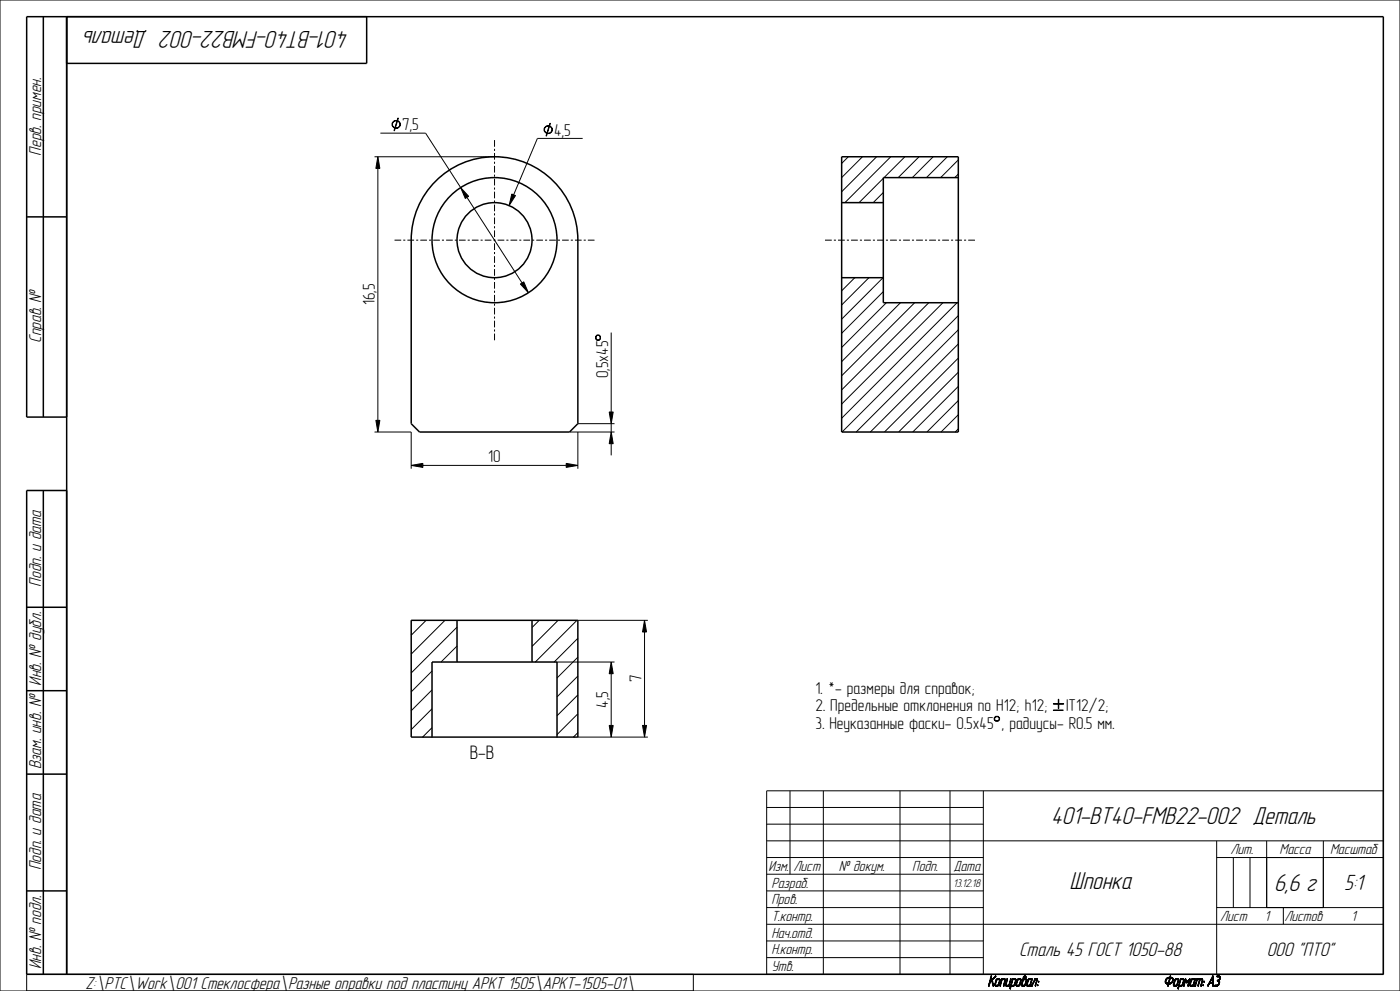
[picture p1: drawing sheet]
<svg xmlns="http://www.w3.org/2000/svg" width="420mm" height="297mm" viewBox="0 0 420 297" stroke-linecap="round" stroke-linejoin="round" font-family="sans-serif">
<g fill="#000">
<path d="M117.8 36.7a1.24 1.24 0 0 1 1.6-.5 1.24 1.24 0 0 1 .5 1.7l-.7 .5a1.17 1.17 0 0 0 .8-1 1.17 1.17 0 0 0-.8-1.1h-.7a1.17 1.17 0 0 0-.8 1.1 1.17 1.17 0 0 0 .8 1 1.21 1.21 0 0 1-.7-1.7zM118.5 38.3l.7 .1zM119.4 35.4l-1.2 3.8zM163.4 38.3a1.24 1.24 0 0 1 1.6-.5 1.24 1.24 0 0 1 .6 1.6l-.8 .6a1.17 1.17 0 0 0 .8-1.1 1.17 1.17 0 0 0-.8-1.1h-.7a1.17 1.17 0 0 0-.8 1.1 1.17 1.17 0 0 0 .8 1.1 1.21 1.21 0 0 1-.7-1.7zM164.1 39.9l.7 .1zM165 37l-1.2 3.8zM113.4 47l.6 3.5h-1.2zM138.2 56.2l2.4 2.6-1 .7zM153.5 58.2l1.1 .4-1.9 3zM156.1 85.1l1-.6 1.4 3.2zM179.1 100.4h.6l.4 .4v.8l-.4 .4 .3-.4v-.8l-.3-.3h-.6l-.3 .3v.8l.3 .4-.4-.4v-.8zM179.1 101.8l.6 .2z"/>
<path d="M112.8 126h1.2l-.6 3.5zM123.4 139.5l3.5-.6v1.2zM169.9 138.9l3.5 .6-3.5 .6zM183.4 129.5l.6 3.5h-1.2zM182.8 123.5h1.2l-.6 3.5zM183.4 198.4l.6 3.5h-1.2zM193.4 185.9l.6 3.5h-1.2zM298.7 214.7h.7l.5 .4v.6l-.5 .4h-.7l-.4-.4 .4 .3h.7l.3-.3v-.6l-.3-.3h-.7l-.4 .3zM298.3 215.1l.1 .6zM182.8 217.4h1.2l-.6 3.5zM192.8 217.4h1.2l-.6 3.5zM349.5 294.1l.3-.1z"/>
<path d="M349.5 294.2l.3-.1zM349.5 294.4h.3zM349.6 294l.2-.2zM349.6 294.5h.3zM349.6 293.8l.3-.1zM349.6 294.6h.4zM349.7 293.6l.3-.1zM349.7 294.6h.4zM349.8 293.5l.2-.1zM349.5 294.1h.3zM349.5 294.2l.3 .1zM349.6 294h.2z"/>
<path d="M349.6 293.8h.2l-.2 .2zM349.9 293.3h.4zM349.7 293.6l.2 .1-.3 .1zM349.9 294.8h1.3zM349.8 293.5h.2l-.3 .1zM350 293.2h.5zM349.8 293.5l.3-.2zM349.9 293.3h.2l-.3 .2zM349.8 294.7h.5zM350.2 293.1h1.6zM350.1 294.9l.9-.1zM349.8 294.7h.7z"/>
<path d="M350.6 294.9l-.1 .5h-.2zM350.3 295.5l.2-.1zM350.3 295.5h.2zM350.4 293h1.3zM349.9 293.3l.5-.1zM350.2 294.9l.8-.1zM351.1 293.2l-.4 1.5h-.2zM349.8 294.7h.9zM350.5 292.9h1zM350.3 295.4h.2zM350.5 293.2l1.3-.1zM350.4 294.9l.6-.1z"/>
<path d="M350.4 294.9h.2l-.3 .5zM349.8 294.7h1.1zM350.6 293.2l1.2-.1zM350.6 294.9l.4-.1zM350.8 294.9l.2-.1zM351.2 292.6l-.3 .3zM350.5 292.9h.6zM350.5 292.9h.4zM350.9 294.7l.6-.1zM351 292.6h.2zM351 292.5h.2zM350.8 293.2l1-.1z"/>
<path d="M350.8 293.2h.3l-.6 1.5zM350.5 292.9h.8zM350.1 294.9l1-.1zM349.9 294.8h1.2zM351.2 294.6l.5-.1zM351 292.6h.2l-.3 .3zM351.1 293.2l.7-.1zM349.8 294.7h1.6zM349.9 294.8l1.5-.1zM351.3 293.2l.5-.1zM351.4 293.2h.5zM351.5 294.4l.3-.1-.4 .2z"/>
<path d="M351.4 294.5l.4-.2zM350.4 293l1.1-.1zM351 294.6h.5zM351.6 294.3l.3-.1zM351.5 293.2h.4zM351.6 293.3h.4zM350.2 293.1l1.5-.1zM351.7 294.1l.2-.1zM351.3 294.5h.4zM351.7 293.3l.3 .1zM351.7 294l.3-.2zM351.8 293.4l.2 .1z"/>
<path d="M351.8 293.8l.2-.1zM350 293.2l1.8-.1zM351.8 293.6l.2-.1zM351.8 293.7l.2-.1zM351.6 294.3h.2zM351.7 294.1l.2 .1zM351.7 294h.2zM351.8 293.8h.2l-.3 .2zM352.6 293.8l-.4 1.3h-.2zM352 295.2h.3zM352 295.3h.4zM351.8 293.6h.2z"/>
<path d="M351.8 293.7h.2zM352 295.4l1.2-.1zM352.1 295.5l1-.1zM352.2 295.5h.8zM352 295.2l.2-.1zM352 295.1h.2zM352 295.3h.3zM352.3 293.8l.3-.1zM352.3 295.5h.6zM352.3 293.7h.4zM352.4 293.6h.3zM352 295.4l.8-.1z"/>
<path d="M352.5 293.5l1-.1zM352.5 293.5h1.1zM352.3 293.8h.3l-.6 1.3zM352.3 293.7h.3zM352.4 293.6l.3 .1zM352.7 293.4h.8zM352.8 295.5h.1zM352.5 293.6l1.1-.1zM352.4 293.6h.4zM352.8 295.3l.4-.1zM352.7 293.4h.6zM352.7 293.4h.2z"/>
<path d="M352.2 295.5h.7zM353 295.2h.3zM352.1 295.5h.9zM353.1 295.2l.2-.1zM353.6 293.8l-.3 1.3h-.2zM352 295.4h1.1zM352.8 293.6l.8-.1zM353.2 293.6h.4zM352.9 295.3l.3-.1zM352.7 293.4h.7zM353.1 295.1h.2zM353.7 295.5l-.2 .8h-.1z"/>
<path d="M353.4 296.3h.1zM353.3 293.6h.3zM353.4 293.7l.2-.1zM353.4 293.7h.2zM353.4 293.8l.2-.1zM352.6 293.4h.9zM353.4 293.8h.2l-.5 1.3zM353.8 295.3h.6l-.7 .2zM353.8 295.3l-.4 1zM354 293.5h1.2zM354.1 293.4h1zM354.1 293.4h.8z"/>
<path d="M354.2 293.6l-.8 2.7zM354 293.5l.2 .1-.8 2.7zM353.7 295.5h.9zM354.4 295.5h.2zM353.7 295.5l.8-.2zM354.5 295.3l.4-.1zM353.7 295.5l1.1-.2zM354.6 295.2h.3zM354.7 295.2l.2-.1zM355.3 293.8l-.4 1.3h-.2zM353.7 295.5l1-.1zM354.2 293.6l1-.1z"/>
<path d="M354.9 293.6h.4zM354.7 295.2h.2zM354.1 293.4h.9zM354.7 295.1h.2zM355 293.6h.3zM355 293.7l.3-.1zM355 293.7h.3zM355 293.8l.3-.1zM355.7 293.8l-.4 1.6h-.2zM355.1 295.4h.2zM355.1 295.5h.2zM355 293.8h.3l-.6 1.3z"/>
<path d="M355.1 295.4l.2 .1zM355.6 293.4h.1zM355.5 293.5l.2-.1v.4zM355.7 293.4l.4 .8-.4-.4zM355.5 293.5l.2 .3-.6 1.6zM356.1 294.2l.6-.4-.8 .7zM355.9 294.5l.8-.7zM355.7 293.8l.4 .4-.2 .3zM355.9 294.5h.2zM357.1 293.5l-.8 1.9 .4-1.6zM357.1 293.5l-.5 1.9h-.3zM356.3 295.5l.3-.1z"/>
<path d="M356.4 295.5h.1zM356.3 295.5h.2zM356.3 295.4h.3zM356.9 293.4h.1zM357.5 293.8l-.4 1.3h-.2zM356.9 295.2h.3zM356.9 295.3h.4zM356.1 294.2l1-.8zM356.9 293.4h.1l-.9 .8zM356.1 294.2l1-.7zM357 295.5l.9-.1zM357.1 295.5l.8-.1z"/>
<path d="M356.9 295.2l.2-.1zM356.9 295.1h.2zM356.9 295.3h.3zM357.2 293.8l.3-.1zM357.2 295.5h.7zM357.2 293.7h.4zM357.3 293.6h.3zM356.9 295.4l.8-.1zM357.4 293.6l1.2-.1zM357.2 293.8h.3l-.6 1.3zM357.2 293.7h.3zM357.5 293.4h1.1z"/>
<path d="M357.3 293.6l.3 .1zM357.6 293.4h1zM357.7 295.5h.2zM357.3 293.6h.4zM357.4 293.6h.3zM357.7 295.3h.6zM356.9 295.4l1.4-.1zM357.6 293.4h.9zM357.6 293.4h.2zM357.8 295.3l.4-.1zM357.8 295.3h.4zM357.1 295.5h.8z"/>
<path d="M358 295.2h.2zM358.3 293.6l.3-.1-.6 1.6zM358.6 293.5l-.4 1.6h-.2zM356.9 295.4h1.4zM358 295.4h.3zM357 295.5l1-.1zM356.9 295.4h1.1zM358.1 295.4h.2zM358.1 295.5l.2-.1zM358.1 295.5h.2zM358 295.2l.2-.1zM358 295.1h.2z"/>
<path d="M357.9 295.2h.3zM357.7 295.3h.5zM357.7 293.6l.9-.1zM359.2 293.6l-.5 1.8h-.2zM358.5 295.4h.2zM358.5 295.5h.2zM357.4 293.5l1.2-.1zM358.5 295.4l.2 .1zM359 293.5h1.8zM359 293.4h1.7zM359 293.4h1.5zM359 293.5l.2 .1-.7 1.8z"/>
<path d="M360 293.6l-.4 1.8h-.2zM359.4 295.5l.2-.1zM359.4 295.5h.2zM359.4 295.5h.1zM359.4 295.4h.2zM359.2 293.6l1.6-.1zM359.8 293.6l1-.1zM359.8 293.6h.2l-.6 1.8zM360.2 295.5l.2-.1zM360.8 293.8l-.4 1.6h-.2zM360.2 295.5h.2zM360.2 295.4h.2z"/>
<path d="M360 293.6l.8-.1zM360.5 293.6h.3zM359 293.4h1.6zM360.6 293.7h.3zM360.6 293.8l.3-.1zM360.6 293.8h.2l-.6 1.6zM360.8 295.3h.3zM360.9 295.2h.2zM360.9 295.3l.2-.1zM360.9 295.4l.1-.1zM360.9 295.4h.1zM360.8 295.3h.2z"/>
<path d="M360.9 295.3h.2zM361.1 294.2l.2-.1zM361.1 294.2h.2zM361.1 294.3l.2-.1zM361.2 294.1h.1zM361.1 294.3h.2zM362.9 294.7l-.6 .7zM362.3 295.5l.2-.1zM362.3 295.4h.2zM363 294.4h.8l-.9 .3zM363 294.4l-.7 1zM363.7 292.6h.3z"/>
<path d="M363.7 293l-1.4 2.4zM364 292.6l-.2 1.8-.1-1.4zM363.8 292.6l.2-.1zM362.9 294.7l.9-.3v.3zM363.8 295.4h.2zM363.8 295.5h.2zM363.8 292.6h.2zM364 292.6l-1.7 2.8zM363.7 292.6h.3l-1.7 2.8zM363.8 295.4l.2 .1zM363.8 294.7l.2 .7h-.2zM364.4 295.4l1.1-.1z"/>
<path d="M364.3 295.4l1.2-.1zM364.3 295.4h1.1zM364.3 295.5l1.1-.1zM364.4 295.3h.7zM364.4 295.5h.8zM365 295.5h.2zM364.4 295.3h.6zM365.1 292.6h.9zM365.1 292.7h.9zM365.1 292.6h.7zM365.1 295.3l.5-.1zM365.1 293.9l.7 .1z"/>
<path d="M365.2 293.8l.6-.1zM365.2 293.9l.6-.2zM365.2 293.9h.6zM365.1 292.6l.5-.1zM365.2 294h.6zM364.3 295.5h.9zM365.2 293.8h.2zM365.3 295.2l.4-.1zM365.4 293.8l.4-.1zM365.4 294h.4zM365.4 295.1l.3-.1zM364.4 295.3h1.1z"/>
<path d="M365.5 293.7h.4zM365.5 295l.3-.1zM365.5 294.1l.3-.1zM365.6 294.1h.3zM365.9 294.4l-.1 .5h-.2zM365.2 295.3l.4-.1zM365.1 292.6l.7-.1zM365.6 294.1l.3 .1zM365.6 292.7h.4zM365.7 294.2l.2 .1zM365.7 294.4h.2zM365.2 293.9h.5z"/>
<path d="M365.7 294.3h.2zM365.7 294.4l.2-.1zM365.4 295.2l.3-.1zM365.7 293.6h.3zM365.7 292.7h.3zM365.7 292.8h.4zM365.5 295h.2zM365.8 293.5h.2zM365.8 292.8h.3zM365.6 294.9h.2zM365.8 293.4h.3zM365.8 293.4l.3-.2z"/>
<path d="M365.5 293.8l.3-.1zM365.8 292.9l.3-.1zM365.9 292.9h.2zM365.9 293h.2zM365.9 293.1l.2-.1zM365.9 293.2l.2-.1zM365.7 294.4h.2l-.3 .5zM365.6 293.7h.3zM365.8 293.5l.2 .1zM365.8 293.5l.2-.1zM365.8 293.4h.2zM365.9 293.2h.2l-.3 .2z"/>
<path d="M365.9 293l.2-.1zM365.9 293.1h.2z"/>
</g>
<g fill="none" stroke="#000" stroke-width=".3">
<path d="M0 0h420v297h-420zM114.1 39.9h13.6l10.5 16.3M117.8 36.7a1.24 1.24 0 0 1 1.6-.5 1.24 1.24 0 0 1 .5 1.7l-.7 .5a1.17 1.17 0 0 0 .8-1 1.17 1.17 0 0 0-.8-1.1h-.7a1.17 1.17 0 0 0-.8 1.1 1.17 1.17 0 0 0 .8 1 1.21 1.21 0 0 1-.7-1.7zM118.5 38.3l.7 .1zM119.4 35.4l-1.2 3.8zM163.4 38.3a1.24 1.24 0 0 1 1.6-.5 1.24 1.24 0 0 1 .6 1.6l-.8 .6a1.17 1.17 0 0 0 .8-1.1 1.17 1.17 0 0 0-.8-1.1h-.7a1.17 1.17 0 0 0-.8 1.1 1.17 1.17 0 0 0 .8 1.1 1.21 1.21 0 0 1-.7-1.7zM164.1 39.9l.7 .1zM165 37l-1.2 3.8zM112.4 47h36M113.4 47l.6 3.5h-1.2zM113.4 50.5v75.5M138.2 56.2l2.4 2.6-1 .7z"/>
<path d="M140.1 59.2l16.5 25.6M148.4 42v2M148.4 44.6v.6M148.4 45.8v2M148.4 48.5v.6M148.4 49.7v2M148.4 52.3v.7M148.4 53.6v2M148.4 56.2v.6M148.4 57.4v2M153.5 58.2l1.1 .4-1.9 3zM174.8 41.5h-13.6l-7.1 16.9"/>
<path d="M254.5 47l-2 2M258.7 47l-6.2 6.2M263 47l-10.5 10.5M265 53.5l-7.3 7.2M265 57.7l-3 3M267.2 47l-13.7 13.7M271.5 47l-6.3 6.2M275.7 47l-6.2 6.2M280 47l-6.3 6.2M284.2 47l-6.3 6.2M287.5 47.9l-5.3 5.3M287.5 52.2l-1.1 1"/>
<path d="M118.4 72h2M121 72h.6M122.2 72h2M124.8 72h.7M126.1 72h2M128.7 72h.6M130 72h2M132.6 72h.6M133.8 72h2M136.4 72h.7M137.7 72h2M140.3 72h.6"/>
<path d="M141.6 72h2M144.2 72h.6M145.4 72h2M148 72h.7M148.4 60.1v.6M148.4 61.3v2M148.4 63.9v.7M148.4 65.2v2M148.4 67.8v.6M148.4 69v2M148.4 71.7v.6M148.4 72.9v2"/>
<path d="M148.4 75.5v.7M148.4 76.8v2M148.4 79.4v.6M149.3 72h2M151.9 72h.6M153.2 72h2M155.8 72h.6M157 72h2M159.6 72h.7M160.9 72h2M163.5 72h.6M164.8 72h2"/>
<path d="M167.4 72h.6M168.6 72h2M171.2 72h.7M172.5 72h2M175.1 72h.6M176.4 72h2M247.5 72h2M250.2 72h.6M251.4 72h2M254.1 72h.6M255.3 72h2M258 72h.6"/>
<path d="M259.2 72h2.1M261.9 72h.6M263.1 72h2.1M265.8 72h.6M267 72h2.1M269.7 72h.6M270.9 72h2.1M273.6 72h.6M274.8 72h2.1M277.5 72h.6M278.7 72h2.1M281.4 72h.6"/>
<path d="M282.6 72h2.1M285.3 72h.6M286.6 72h2M289.2 72h.6M290.5 72h2M148.4 80.6v2M148.4 83.3v.6M148.4 84.5v2M148.4 87.1v.7M148.4 88.4v2M148.4 91v.6M148.4 92.2v2"/>
<path d="M148.4 94.9v.6M148.4 96.1v2M148.4 98.7v.7M148.4 100v2M156.1 85.1l1-.6 1.4 3.2zM183.4 99.7v23.8M256.4 83.2l-3.9 4M260.7 83.2l-8.2 8.2M264.9 83.2l-12.4 12.5M265 87.4l-12.5 12.5M265.9 90.7l-13.4 13.4M270.1 90.7l-17.6 17.7"/>
<path d="M274.4 90.7l-21.9 21.9M278.6 90.7l-26.1 26.2M282.9 90.7l-30.4 30.4M287.1 90.7l-34.6 34.7M287.5 94.6l-34.9 34.9M287.5 98.8l-30.6 30.7M179.1 100.4h.6l.4 .4v.8l-.4 .4 .3-.4v-.8l-.3-.3h-.6l-.3 .3v.8l.3 .4-.4-.4v-.8zM179.1 101.8l.6 .2zM287.5 103.1l-26.4 26.4M287.5 107.3l-22.2 22.2M287.5 111.6l-17.9 17.9M287.5 115.8l-13.7 13.7"/>
<path d="M112.4 129.5h11v11M112.8 126h1.2l-.6 3.5zM123.4 139.5l3.5-.6v1.2zM126.9 139.5h43M169.9 138.9l3.5 .6-3.5 .6zM170.9 129.5h13.5M173.4 127h11M173.4 129.5v11M182.8 123.5h1.2l-.6 3.5zM183.4 129.5l.6 3.5h-1.2zM183.4 127v2.5M183.4 133v3.5"/>
<path d="M287.5 120l-9.4 9.5M287.5 124.3l-5.2 5.2M287.5 128.5l-.9 1M127.8 185.9l-4.4 4.5M133.5 185.9l-10.1 10.1M137.1 187.9l-13.7 13.8M137.1 193.6l-4.8 4.8M161.8 185.9l-2.2 2.2M167.1 198.4h17.3M167.4 185.9l-7.8 7.8M173.1 185.9l-12.5 12.5M173.4 191.3l-7.2 7.1"/>
<path d="M173.4 197l-6.3 6.2M173.4 185.9h21M183.4 198.4l.6 3.5h-1.2zM193.4 185.9l.6 3.5h-1.2zM193.4 189.4v28M129.6 201.1l-6.2 6.3M129.6 206.8l-6.2 6.2M129.6 212.4l-6.2 6.3M129.6 218.1l-2.8 2.8M173.4 202.6l-6.3 6.3M173.4 208.3l-6.3 6.2M173.4 213.9l-6.3 6.3"/>
<path d="M173.4 219.6l-1.4 1.3M182.8 217.4h1.2l-.6 3.5zM183.4 201.9v15.5M192.8 217.4h1.2l-.6 3.5zM298.3 215.1l.1 .6zM298.7 214.7h.7l.5 .4v.6l-.5 .4h-.7l-.4-.4 .4 .3h.7l.3-.3v-.6l-.3-.3h-.7l-.4 .3zM316 210.9l3.1 .1zM316 212.8l2.9 .1zM316 211h3.1M316 212.9h2.9M317.5 209.6l.1 2.7zM317.6 209.6v2.7"/>
<path d="M173.4 220.9h21M230 237h185v55h-185zM237 237v25M247 237v55M270 237v55M285 237v55M295 237v55M230 242h65M230 247h65M230 252h185M230 257h65M365 257h50"/>
<path d="M365 252v40M370 257v15M375 257v15M380 252v20M397 252v20M230 262h65M230 267h65M230 272h65M230 277h185M365 272h50M385 272v5M8 297v-5h200v5"/>
<path d="M230 282h65M230 287h65M349.5 294.1l.3-.1zM349.5 294.1h.3zM349.5 294.2l.3-.1zM349.5 294.2l.3 .1zM349.5 294.4h.3zM349.6 294l.2-.2zM349.6 294h.2zM349.6 294.5h.3zM349.6 293.8l.3-.1zM349.6 293.8h.2l-.2 .2z"/>
<path d="M349.6 294.6h.4zM349.7 293.6l.3-.1zM349.7 293.6l.2 .1-.3 .1zM349.7 294.6h.4zM349.8 293.5l.3-.2zM349.8 293.5l.2-.1zM349.8 293.5h.2l-.3 .1zM349.8 294.7h1.1zM349.8 294.7h.9zM349.8 294.7h.7zM349.8 294.7h.5zM349.8 294.7h1.6z"/>
<path d="M349.9 293.3l.5-.1zM349.9 293.3h.4zM349.9 293.3h.2l-.3 .2zM349.9 294.8l1.5-.1zM349.9 294.8h1.3zM349.9 294.8h1.2zM350 293.2l1.8-.1zM350 293.2h.5zM350.1 294.9l1-.1zM350.1 294.9l.9-.1zM350.2 293.1l1.5-.1zM350.2 293.1h1.6z"/>
<path d="M350.2 294.9l.8-.1zM350.3 295.4h.2zM350.3 295.5l.2-.1zM350.3 295.5h.2zM350.5 295.5h.1M350.4 293l1.1-.1zM350.4 293h1.3zM350.4 295.5h.1M350.4 294.9l.6-.1zM350.4 294.9h.2l-.3 .5zM350.5 292.9h.8zM350.5 292.9h.6z"/>
<path d="M350.5 292.9h.4zM350.5 292.9h1zM350.5 293.2l1.3-.1zM350.6 293.2l1.2-.1zM350.6 294.9l.4-.1zM350.6 294.9l-.1 .5h-.2zM350.8 293.2l1-.1zM350.8 293.2h.3l-.6 1.5zM350.8 294.9l.2-.1zM350.9 294.7l.6-.1zM351 292.6h.2zM351 292.6h.2l-.3 .3z"/>
<path d="M351.1 292.5h.1M351 292.5h.2zM351 294.6h.5zM351.1 293.2l.7-.1zM351.1 293.2l-.4 1.5h-.2zM351.2 294.6l.5-.1zM351.2 292.6l-.3 .3zM351.3 294.5h.4zM351.3 293.2l.5-.1zM351.4 293.2h.5zM351.4 294.5l.4-.2zM351.5 294.4l.3-.1-.4 .2z"/>
<path d="M351.5 293.2h.4zM351.6 294.3l.3-.1zM351.6 294.3h.2zM351.6 293.3h.4zM351.7 294.1l.2-.1zM351.7 294.1l.2 .1zM351.7 293.3l.3 .1zM351.7 294l.3-.2zM351.7 294h.2zM351.8 293.4l.2 .1zM351.8 293.8l.2-.1zM351.8 293.8h.2l-.3 .2z"/>
<path d="M351.8 293.6l.2-.1zM351.8 293.6h.2zM351.8 293.7l.2-.1zM351.8 293.7h.2zM352 295.2l.2-.1zM352 295.1h.2zM352 295.2h.3zM352 295.3h.3zM352 295.3h.4zM352 295.4l1.2-.1zM352 295.4l.8-.1zM352 295.4h1.1z"/>
<path d="M352.1 295.5l1-.1zM352.1 295.5h.9zM352.2 295.5h.8zM352.2 295.5h.7zM352.3 295.5h.6zM352.3 293.8l.3-.1zM352.3 293.8h.3l-.6 1.3zM352.3 293.7h.4zM352.3 293.7h.3zM352.4 293.6h.4zM352.4 293.6h.3zM352.4 293.6l.3 .1z"/>
<path d="M352.5 293.6l1.1-.1zM352.5 293.5l1-.1zM352.5 293.5h1.1zM352.6 293.8l-.4 1.3h-.2zM352.6 293.4h.9zM352.7 293.4h.7zM352.7 293.4h.6zM352.7 293.4h.2zM352.7 293.4h.8zM352.8 295.5h.1zM352.8 293.6l.8-.1zM352.8 295.3l.4-.1z"/>
<path d="M352.9 295.3l.3-.1zM353 295.2h.3zM353.1 295.2l.2-.1zM353.1 295.1h.2zM353.2 293.6h.4zM353.3 293.6h.3zM353.4 296.3h.1zM353.4 293.7l.2-.1zM353.4 293.7h.2zM353.5 296.3h.1M353.4 293.8l.2-.1zM353.4 293.8h.2l-.5 1.3z"/>
<path d="M353.6 293.8l-.3 1.3h-.2zM353.7 295.5h.9zM353.7 295.5l1-.1zM353.7 295.5l1.1-.2zM353.7 295.5l.8-.2zM353.7 295.5l-.2 .8h-.1zM353.8 295.3h.6l-.7 .2zM353.8 295.3l-.4 1zM354 293.5h1.2zM354 293.5l.2 .1-.8 2.7zM354.1 293.4h1zM354.1 293.4h.9z"/>
<path d="M354.1 293.4h.8zM354.2 293.4h.1M354.2 293.6l1-.1zM354.2 293.6l-.8 2.7zM354.4 295.5h.2zM354.5 295.3l.4-.1zM354.6 295.2h.3zM354.7 295.2l.2-.1zM354.7 295.2h.2zM354.7 295.1h.2zM354.9 293.6h.4zM355 293.6h.3z"/>
<path d="M355 293.7l.3-.1zM355 293.7h.3zM355 293.8l.3-.1zM355 293.8h.3l-.6 1.3zM355.1 295.4h.2zM355.1 295.4l.2 .1zM355.1 295.5h.2zM355.2 295.5h.1M355.1 295.5h.1M355.3 293.8l-.4 1.3h-.2zM355.5 293.5l.2-.1v.4zM355.5 293.5l.2 .3-.6 1.6z"/>
<path d="M355.6 293.4h.1zM355.7 293.4h.1M355.6 293.4h.1M355.7 293.8l.4 .4-.2 .3zM355.7 293.8l-.4 1.6h-.2zM355.7 293.4l.4 .8-.4-.4zM355.9 294.5l.8-.7zM355.9 294.5h.2zM356 294.5h.1M356.1 294.5h.1M356.1 294.2l1-.7zM356.1 294.2l1-.8z"/>
<path d="M356.1 294.2l.6-.4-.8 .7zM356.3 295.4h.3zM356.3 295.5l.3-.1zM356.3 295.5h.2zM356.4 295.5h.1zM356.4 295.5h.1M356.9 293.4h.1zM357 293.4h.1M356.9 293.4h.1l-.9 .8zM356.9 295.2l.2-.1zM356.9 295.1h.2zM356.9 295.2h.3z"/>
<path d="M356.9 295.3h.3zM356.9 295.3h.4zM356.9 293.4h.1M356.9 295.4l1.4-.1zM356.9 295.4l.8-.1zM356.9 295.4h1.4zM356.9 295.4h1.1zM357 295.5l1-.1zM357 295.5l.9-.1zM357.1 293.5l-.8 1.9 .4-1.6zM357.1 293.5l-.5 1.9h-.3zM357.1 295.5l.8-.1z"/>
<path d="M357.1 295.5h.8zM357.2 295.5h.7zM357.2 293.8l.3-.1zM357.2 293.8h.3l-.6 1.3zM357.2 293.7h.4zM357.2 293.7h.3zM357.3 293.6h.4zM357.3 293.6h.3zM357.3 293.6l.3 .1zM357.4 293.6h.3zM357.4 293.6l1.2-.1zM357.4 293.5l1.2-.1z"/>
<path d="M357.5 293.8l-.4 1.3h-.2zM357.5 293.4h1.1zM357.6 293.4h1zM357.6 293.4h.9zM357.6 293.4h.2zM357.7 295.5h.2zM357.7 293.6l.9-.1zM357.7 295.3h.5zM357.7 295.3h.6zM357.8 295.3l.4-.1zM357.8 295.3h.4zM357.9 295.2h.3z"/>
<path d="M358 295.2l.2-.1zM358 295.2h.2zM358 295.1h.2zM358 295.4h.3zM358.1 295.4h.2zM358.1 295.5l.2-.1zM358.1 295.5h.2zM358.2 295.5h.1M358.3 293.6l.3-.1-.6 1.6zM358.5 295.4h.2zM358.5 295.4l.2 .1zM358.5 295.5h.2z"/>
<path d="M358.7 295.5h.1M358.6 295.5h.1M358.6 293.5l-.4 1.6h-.2zM359 293.5h1.8zM359 293.5l.2 .1-.7 1.8zM359 293.4h1.7zM359 293.4h1.6zM359 293.4h1.5zM359.1 293.4h.1M359.2 293.6l1.6-.1zM359.2 293.6l-.5 1.8h-.2zM359.4 295.4h.2z"/>
<path d="M359.4 295.5l.2-.1zM359.4 295.5h.2zM359.4 295.5h.1zM359.4 295.5h.1M359.8 293.6l1-.1zM359.8 293.6h.2l-.6 1.8zM360 293.6l.8-.1zM360 293.6l-.4 1.8h-.2zM360.2 295.5l.2-.1zM360.2 295.5h.2zM360.2 295.4h.2zM360.3 295.5h.1"/>
<path d="M360.5 293.6h.3zM360.6 293.7h.3zM360.6 293.8l.3-.1zM360.6 293.8h.2l-.6 1.6zM360.8 293.8l-.4 1.6h-.2zM360.8 295.3h.3zM360.8 295.3h.2zM360.9 295.2h.2zM360.9 295.3l.2-.1zM360.9 295.3h.2zM360.9 295.4l.1-.1zM360.9 295.4h.1z"/>
<path d="M360.9 295.4h.1M361 295.2h.1M360.9 295.2h.1M361.1 294.2h.2zM361.1 294.3l.2-.1zM361.1 294.3h.2zM361.1 294.2l.2-.1zM361.3 294.1h.1M361.2 294.1h.1zM361.2 294.3h.1M362.3 295.4h.1M362.3 295.4h.2z"/>
<path d="M362.3 295.5l.2-.1zM362.5 295.5h.1M362.4 295.5h.1M362.9 294.7l.9-.3v.3zM362.9 294.7l-.6 .7zM363 294.4h.8l-.9 .3zM363 294.4l-.7 1zM363.7 292.6h.3zM363.7 293l-1.4 2.4zM363.7 292.6h.3l-1.7 2.8zM363.8 292.6l.2-.1zM363.8 292.6h.2z"/>
<path d="M363.8 295.4h.2zM363.8 294.7l.2 .7h-.2zM363.8 295.4l.2 .1zM363.9 292.5h.1M363.8 292.5h.1M364 292.5h.1M363.8 295.5h.2zM363.9 295.5h.1M363.9 292.6v2.8M364 292.6l-1.7 2.8zM364 292.6l-.2 1.8-.1-1.4zM364 292.6l-.2 2.1z"/>
<path d="M364 292.6v2.8l-.2-.7zM364.3 295.4l1.2-.1zM364.3 295.4h1.1zM364.3 295.5l1.1-.1zM364.3 295.5h.9zM364.4 295.4l1.1-.1zM364.4 295.3h.7zM364.4 295.3h1.1zM364.4 295.5h.8zM364.4 295.3h.6zM365 295.5h.2zM365.1 292.6h.9z"/>
<path d="M365.1 292.7h.9zM365.1 292.6l.7-.1zM365.1 292.6l.5-.1zM365.2 292.5h.1M365.1 292.6h.7zM365.1 295.3l.5-.1zM365.1 293.9l.7 .1zM365.2 293.9l.6-.2zM365.2 293.9h.5zM365.2 293.9h.6zM365.2 294h.6zM365.2 293.8h.2z"/>
<path d="M365.3 293.8h.1M365.2 293.8l.6-.1zM365.2 295.3l.4-.1zM365.3 295.2l.4-.1zM365.4 294h.4zM365.4 295.2l.3-.1zM365.4 293.8l.4-.1zM365.4 295.1l.3-.1zM365.5 293.8l.3-.1zM365.5 294.1l.3-.1zM365.5 293.7h.4zM365.5 295l.3-.1z"/>
<path d="M365.5 295h.2zM365.6 292.7h.4zM365.6 294.1h.3zM365.6 294.9h.2zM365.6 294.1l.3 .1zM365.6 293.7h.3zM365.7 292.7h.3zM365.7 294.2l.2 .1zM365.7 294.4h.2zM365.7 294.4h.2l-.3 .5zM365.7 294.3h.2zM365.7 294.4l.2-.1z"/>
<path d="M365.7 293.6h.3zM365.7 292.8h.4zM365.8 293.5h.2zM365.8 293.5l.2-.1zM365.8 293.5l.2 .1zM365.8 292.8h.3zM365.8 293.4h.3zM365.8 293.4h.2zM365.8 292.9l.3-.1zM365.8 293.4l.3-.2zM365.9 292.9h.2zM365.9 293l.2-.1z"/>
<path d="M365.9 293h.2zM365.9 293.1l.2-.1zM365.9 293.1h.2zM365.9 293.2l.2-.1zM365.9 293.2h.2l-.3 .2zM365.9 294.4l-.1 .5h-.2z"/>
</g>
<g fill="none" stroke="#000" stroke-width=".45">
<path d="M13 5v120M20 5v287M110 5v14h-90M130.7 54.3a25 25 0 0 1 27.2-5.4 25 25 0 0 1 15.5 23.1v55l-2.5 2.5h-45l-2.5-2.5v-55a24.9 24.9 0 0 1 7.3-17.7zM252.5 47h35v82.5h-35zM287.5 53.2h-22.5v37.5h22.5M8 65h12M252.5 60.7h12.5M252.5 83.2h12.5M20 125h-12v-120h407v287h-407v-145h12M13 147v145M8 182h12"/>
<path d="M123.4 185.9h50v35h-50zM137.1 185.9v12.5M159.6 185.9v12.5M8 207h12M8 232h12M129.6 220.9v-22.5h37.5v22.5M8 267h12"/>
<circle cx="148.4" cy="72" r="18.8"/>
<circle cx="148.4" cy="72" r="11.3"/>
</g>
<g font-size="7.6">
<text x="104.6" y="9.4" transform="rotate(-180 104.6 9.4)">401-BT40-FMB22-002 Деталь</text>
<text x="315.4" y="247.1">401-BT40-FMB22-002 Деталь</text>
<text x="320.9" y="266.4">Шпонка</text>
<text x="382.3" y="267.1">6,6 г</text>
</g>
<text font-size="6.8" x="403.3" y="266.8">5:1</text>
<g font-size="6.1">
<text x="305.7" y="286.6">Сталь 45 ГОСТ 1050-88</text>
<text x="380" y="286.6">ООО &quot;ПТО&quot;</text>
</g>
<text font-size="5.9" x="140.9" y="227.4">B-B</text>
<g font-size="5.3">
<text x="12.3" y="46.6" transform="rotate(-90 12.3 46.6)">Перв. примен.</text>
<text x="12.3" y="102.8" transform="rotate(-90 12.3 102.8)">Справ. №</text>
<text x="12.3" y="175.8" transform="rotate(-90 12.3 175.8)">Подп. и дата</text>
<text x="12.3" y="205.5" transform="rotate(-90 12.3 205.5)">Инв. № дубл.</text>
<text x="12.3" y="230.6" transform="rotate(-90 12.3 230.6)">Взам. инв. №</text>
<text x="12.3" y="260.8" transform="rotate(-90 12.3 260.8)">Подп. и дата</text>
<text x="12.3" y="290.5" transform="rotate(-90 12.3 290.5)">Инв. № подл.</text>
<text x="25.6" y="296.3">Z:\PTC\Work\001 Стеклосфера\Разные оправки под пластину АРКТ 1505\APKT-1505-01\</text>
</g>
<g font-size="5.1">
<text x="120.7" y="39">7,5</text>
<text x="166.3" y="40.6">4,5</text>
<text x="112.5" y="91.5" transform="rotate(-90 112.5 91.5)">16,5</text>
<text x="182.5" y="113.4" transform="rotate(-90 182.5 113.4)">0,5x45</text>
<text x="146.5" y="138.6">10</text>
<text x="192.5" y="204.5" transform="rotate(-90 192.5 204.5)">7</text>
<text x="244.7" y="208">1. *- размеры для справок;</text>
<text x="182.5" y="212.2" transform="rotate(-90 182.5 212.2)">4,5</text>
<text x="244.7" y="213.2">2. Предельные отклонения по H12; h12;</text>
<text x="319.8" y="213.2">IT12/2;</text>
<text x="244.7" y="218.5">3. Неуказанные фаски- 0.5х45 , радиусы- R0.5 мм.</text>
</g>
<g font-size="4.5">
<text x="369.1" y="256.1">Лит.</text>
<text x="383.9" y="256.1">Масса</text>
<text x="399" y="256.1">Масштаб</text>
<text x="230.5" y="261.1">Изм.</text>
<text x="238" y="261.1">Лист</text>
<text x="251.7" y="261.1">№ докум.</text>
<text x="273.7" y="261.1">Подп.</text>
<text x="286" y="261.1">Дата</text>
<text x="231.4" y="266.1">Pазраб.</text>
<text x="231.4" y="271.1">Пров.</text>
<text x="231.4" y="281.1">Нач.отд.</text>
<text x="231.4" y="276.1">Т.контр.</text>
<text x="366" y="276.1">Лист</text>
<text x="379.4" y="276.1">1</text>
<text x="385.3" y="276.1">Листов</text>
<text x="405.4" y="276.1">1</text>
<text x="231.4" y="286.1">Н.контр.</text>
<text x="231.4" y="291.1">Утв.</text>
</g>
<text font-size="4.4" x="296.5" y="295.5">Копировал:</text>
<text font-size="3.5" x="286" y="265.7">13.12.18</text>
</svg>
